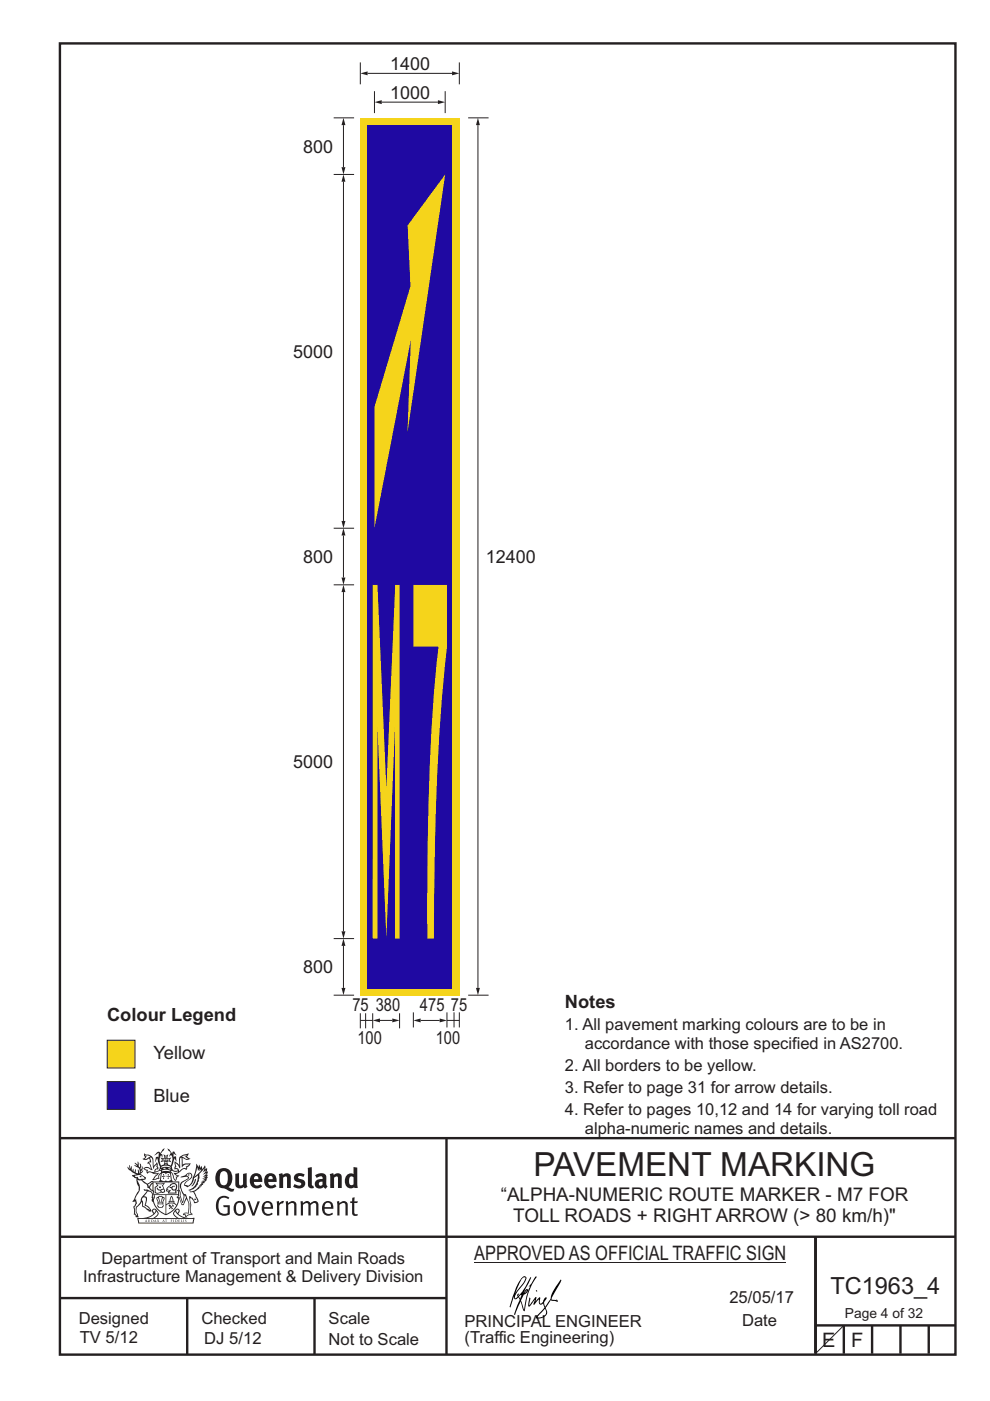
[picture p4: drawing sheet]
<svg xmlns="http://www.w3.org/2000/svg" width="210mm" height="297mm" viewBox="0 0 210 297" stroke-linecap="round" stroke-linejoin="round" font-family="sans-serif">
<g fill="none" stroke="#231f20" stroke-width=".51">
<path d="M12.7 9.2h190v278h-190zM12.7 241.3h189.9M94.7 241.4v45.8M12.7 275.2h82M12.7 262.2h190.1M39.7 275.2v12M66.7 275.2v12M173 262.2v24.8M173 281h29.7M179 281v6M185 281v6M191 281v6"/>
<path d="M197 281v6"/>
</g>
<path d="M100.6 267.7h66.2M179 281l-6 6" fill="none" stroke="#231f20" stroke-width=".21"/>
<g fill="#231f20">
<path d="M47 248.5a2.55 2.55 0 0 0 0 2.7l.3 .1a.81 .81 0 0 0 1-.9v-.6a1.04 1.04 0 0 0-1.1-1.5zM46.3 248.1a1.82 1.82 0 0 1 2.1-.2 1.82 1.82 0 0 1 .9 1.9 2.29 2.29 0 0 1-.8 1.9l.7 .3h.5l-.2 .6a2.87 2.87 0 0 1-2-.7 2.12 2.12 0 0 1-1.7-3.1z" fill-rule="evenodd"/>
<path d="M49.9 248.9l.8-.2v2a.46 .46 0 0 0 .2 .6 .46 .46 0 0 0 .7-.2v-2.2l.7-.2v2.4l.2 .5-.6 .4-.2-.3a1.02 1.02 0 0 1-1.2 .2 1.02 1.02 0 0 1-.6-1.1z" fill-rule="evenodd"/>
<path d="M54 249.5l-.1 .5h.9a.49 .49 0 0 0-.2-.6 .49 .49 0 0 0-.6 .1zM53.4 249.2a1.34 1.34 0 0 1 1.6-.3 1.34 1.34 0 0 1 .6 1.5v.2h-1.7a.77 .77 0 0 0 .5 .8 .77 .77 0 0 0 .9-.3l.3 .4a1.59 1.59 0 0 1-2.1 .2 1.59 1.59 0 0 1-.4-2z" fill-rule="evenodd"/>
<path d="M57 249.5l-.1 .5h.9a.49 .49 0 0 0-.2-.6 .49 .49 0 0 0-.6 .1zM56.4 249.2a1.34 1.34 0 0 1 1.6-.3 1.34 1.34 0 0 1 .7 1.5v.2h-1.8a.77 .77 0 0 0 .5 .8 .77 .77 0 0 0 .9-.3l.3 .4a1.59 1.59 0 0 1-2 .2 1.59 1.59 0 0 1-.5-2z" fill-rule="evenodd"/>
<path d="M59.1 248.9l.8-.2 .1 .4a.95 .95 0 0 1 1-.3 .95 .95 0 0 1 .7 .8v2.3h-.8v-2.3a.46 .46 0 0 0-.8 .1v2.2h-.9z" fill-rule="evenodd"/>
<path d="M62.5 249.1a1.75 1.75 0 0 1 2.1-.1l-.2 .5-.6-.2a.43 .43 0 0 0-.6 .3l.4 .3a1.04 1.04 0 0 1 1.2 1.2 1.04 1.04 0 0 1-1.4 .9l-1.2-.4 .3-.6 1 .4 .4-.4a.88 .88 0 0 0-1-.5l-.4-.2-.1-.4z" fill-rule="evenodd"/>
<path d="M65.3 247.6l.8-.2 .1 3.8 .2 .2 .2 .5a.88 .88 0 0 1-1-.1 .88 .88 0 0 1-.3-1z" fill-rule="evenodd"/>
<path d="M67.8 250.6a.43 .43 0 0 0-.1 .7 .43 .43 0 0 0 .7-.1v-.7zM66.8 249.2a1.7 1.7 0 0 1 2.4 .1v1.8l.3 .4-.4 .5-.5-.3a1.03 1.03 0 0 1-1.7-.2 1.03 1.03 0 0 1 .8-1.5h.7v-.4a.8 .8 0 0 0-1.2 .1z" fill-rule="evenodd"/>
<path d="M69.9 248.9l.8-.2 .1 .4a.95 .95 0 0 1 1-.3 .95 .95 0 0 1 .7 .8v2.3h-.8v-2.3a.46 .46 0 0 0-.8 .1v2.2h-.8z" fill-rule="evenodd"/>
<path d="M74.3 249.5a1.48 1.48 0 0 0 0 1.7l.4 .1 .3-.2v-1.5l-.3-.2zM75 247.4l.8 .2 .1 4.3h-.7l-.1-.2a1.26 1.26 0 0 1-1.4 0 1.26 1.26 0 0 1-.6-1.3 1.29 1.29 0 0 1 .5-1.3 1.29 1.29 0 0 1 1.4-.2z" fill-rule="evenodd"/>
<path d="M46.4 253.9a1.72 1.72 0 0 1 2.2 0l-.2 .3a1.24 1.24 0 0 0-1.4-.1 1.24 1.24 0 0 0-.7 1.3 1.49 1.49 0 0 0 1.3 2l.7-.2v-1.3h-.9l-.1-.4h1.4v2a1.93 1.93 0 0 1-2.2-.1 1.93 1.93 0 0 1-.7-2.2l.2-.7z" fill-rule="evenodd"/>
<path d="M50.3 255.2a1.65 1.65 0 0 0 .3 2.2 .99 .99 0 0 0 1-1.5 .78 .78 0 0 0-.4-.8 .78 .78 0 0 0-.9 .1zM50 254.9a1.33 1.33 0 0 1 1.6-.1 1.33 1.33 0 0 1 .5 1.5 1.31 1.31 0 0 1-1.3 1.5 1.31 1.31 0 0 1-1.3-1.6l.1-.5z" fill-rule="evenodd"/>
<path d="M52.5 254.7l.4-.1 .9 2.6 .8-2.5h.5l-1.1 3h-.5z" fill-rule="evenodd"/>
<path d="M56.2 255.2l-.2 .7h1.4a.7 .7 0 0 0-.3-.8 .7 .7 0 0 0-.9 .1zM55.9 255a1.22 1.22 0 0 1 1.5-.2 1.22 1.22 0 0 1 .5 1.5h-1.9a.93 .93 0 0 0 .5 1 .93 .93 0 0 0 1.2-.2l.1 .3a1.43 1.43 0 0 1-1.7 .1 1.43 1.43 0 0 1-.6-1.7z" fill-rule="evenodd"/>
<path d="M58.7 254.8l.4-.2 .1 .5 .4-.3 .6-.2-.2 .6a.66 .66 0 0 0-.8 .6v1.9h-.4z" fill-rule="evenodd"/>
<path d="M60.6 254.8l.4-.2 .1 .5a.94 .94 0 0 1 1-.4 .94 .94 0 0 1 .8 .7v2.3h-.5l-.1-2.5a.81 .81 0 0 0-1.2 .3v2.2h-.4z" fill-rule="evenodd"/>
<path d="M63.7 254.7l.5-.1 .1 .5 .4-.3a.78 .78 0 0 1 1.1 .3 .9 .9 0 0 1 1-.5 .9 .9 0 0 1 .7 .8v2.3h-.4l-.1-2.5a.67 .67 0 0 0-1.1 .3v2.2h-.5v-2.4l-.4-.2-.7 .4v2.2h-.5z" fill-rule="evenodd"/>
<path d="M69 255.2l-.2 .7h1.4a.7 .7 0 0 0-.3-.8 .7 .7 0 0 0-.9 .1zM68.7 255a1.22 1.22 0 0 1 1.5-.2 1.22 1.22 0 0 1 .5 1.5h-1.9a.93 .93 0 0 0 .5 1 .93 .93 0 0 0 1.2-.2l.1 .3a1.44 1.44 0 0 1-1.7 .1 1.44 1.44 0 0 1-.6-1.7z" fill-rule="evenodd"/>
<path d="M71.4 254.8l.5-.2 .1 .5a.94 .94 0 0 1 1-.4 .94 .94 0 0 1 .7 .7v2.3h-.4l-.1-2.5a.81 .81 0 0 0-1.2 .3v2.2h-.5z" fill-rule="evenodd"/>
<path d="M74.7 254l.5-.2v.9h.7l-.1 .4h-.7l.1 2.2 .1 .1h.5l.1 .3a.75 .75 0 0 1-1.2-.6v-2h-.4v-.4h.4z" fill-rule="evenodd"/>
<path d="M30.8 244.9l1.1 .3-.9 .5h-.4l.5-.5zM31.8 245.5l.2-.1a2.44 2.44 0 0 1 .4 2l.1 .4 .7-1-.1 .6 .3 .3a.57 .57 0 0 0-.6 .8l-1-.2-.5 .2 .1-.5-.7-.2 .6-.2 1 .5 .1-.1-.6-1.3-.2-.1 .5-.1zM30.7 244.5l-.2 .4 .3 .4-.6 .4a1.04 1.04 0 0 0 1.4-.1l.2 .7h-.4l-.2 .4a.94 .94 0 0 1 .9 1.1l-.2-.1a1.16 1.16 0 0 0-1.5-.1l.3 .4 .4 .2 .1 .5 .2 .2v-.2a.94 .94 0 0 1 1.1 .2h.9l-1.2 1.2a1.13 1.13 0 0 0 1.2-.2l.4-.1-.1-.4 .5-.7a.83 .83 0 0 0-.6 1.1l-.3-.1-.7 .3 1.1-1.4-.5 .2-.5-.1 1.3-.5-.2-.2-.8 .4v-.3l.2-.2 .3 .1 .1-.3-.2-.4v-.6l-.2-.3-.6 .9v-.7a1.42 1.42 0 0 0-1.7-1.8z" fill-rule="evenodd"/>
<path d="M38.5 245.3l.5-.3 .7-.1-.6 .3 .8 .5h-.3zM38.3 245.5h.2l.1 2a1.69 1.69 0 0 1 1.5-.7l-.7 .5 .1 .5a1.1 1.1 0 0 0-1.5 .6l-.1-.5-.2-.2h-.5l.2-.4-.2-.7a1.42 1.42 0 0 1 .8 1.1l.2-.1zM37.1 246.2l.1 1-.2 .3v.5l.6-.1 .1 .2a.96 .96 0 0 1-1.1-.1l-.1 .1a1.06 1.06 0 0 0 1.3 .2v.1a.72 .72 0 0 1-1 .2l.3 .5 .6 .3-.4 .1-.1 .7-.3-.4-.3-1.1-.4-.4 .4 .9a1.54 1.54 0 0 0 .6 1.2l.2-.3a.58 .58 0 0 1 .5-.7l.1-.2h-.3l-.4-.3 .9-.5a.93 .93 0 0 1 1.1-.5l.1 .2 .2-.1 .1-.5a.99 .99 0 0 0 .7-.9l-1.3 .1-.4 .3v-1.5l.9 .4 .8-.3h-.3l-.5-.4 .4-.7-.7 .2a1.46 1.46 0 0 0-1.3 2.1v.4l-.2-.4z" fill-rule="evenodd"/>
<path d="M35.6 248.9l.2 .1-.1 .4h.3l-.3 .1v.5l-.1-.6h-.3l.3-.1z" fill-rule="evenodd"/>
<path d="M34.6 248.9l.2 .1-.1 .3 .4 .1h-.4v.6l-.1-.5-.3-.1h.3z" fill-rule="evenodd"/>
<path d="M34.3 248.8a.57 .57 0 0 1 .9 .2 .57 .57 0 0 1 .9-.2l.2 1.4-.2 .1a.57 .57 0 0 1-.9-.1 .69 .69 0 0 1-1.1 0zM34.2 248.1l-.3 2.1-.2 .4h2.9l-.1-.4-.3-2.1h-.2v.3l-.8-.1-.9 .1 .1-.3z" fill-rule="evenodd"/>
<path d="M34.2 252.4a.3 .3 0 0 0 .6 0 .3 .3 0 0 0-.6 0zM33.3 251l.3 .3-.3 .3a.79 .79 0 0 0 0 1.3l.8-.2-.1-.3a.55 .55 0 0 1-.7-.6h.1l.1 .3 .4 .1 .8-.2-.4-.7 .4-.3-.7 .1zM33 250.7l1.1 .2 .9-.2-.4 .7 .4 1.1a.56 .56 0 0 1-.8 .3l-.2 .1a.73 .73 0 0 1-.9 .1 .73 .73 0 0 1-.3-.9v-.4l.5-.4z" fill-rule="evenodd"/>
<path d="M35.6 251.9l.7-.5a.58 .58 0 0 1 1-.1 .58 .58 0 0 1-.5 .9l-.2-.3a.43 .43 0 0 1 .6-.3v-.1a.57 .57 0 0 0-.8 .2l-.2-.1-.3 .2 .4 .1a.55 .55 0 0 0 .9 .5v.5h-1.3l.3-.4-.1-.2-.6 .1 .2-.2-.2-.1zM35.4 251.8l-.1 .2a.39 .39 0 0 0 .2 .7l.3-.1-.2 .5h1.9l-.1-.8a.86 .86 0 0 0-.1-1.4 .86 .86 0 0 0-1.3 .4z" fill-rule="evenodd"/>
<path d="M36 254.8h.8v.2h-.8zM36.4 253.8l.2 .8h-.4zM36.4 253.5l-.3 .5-.1 .6h-.2v.4l-.7 .4 .1 .2a1.48 1.48 0 0 1 2.2 .1l.2-.1-.6-.5v-.5h-.2l-.1-.6z" fill-rule="evenodd"/>
<path d="M35.8 255.4l.3 .1 .2 .3 .3-.2-.2-.2a.38 .38 0 0 1 .4 .5l-.1-.2-.3 .3 .3 .2-.3 .2-.1-.3-.4 .3-.1-.2 .4-.3-.2-.1-.1 .1z" fill-rule="evenodd"/>
<path d="M34.5 254h.2v.2l-.3 .6h-.1zM33.6 255.3h.9v.2a.55 .55 0 0 1-.8 .4v-.2h-.2zM33.4 254h.2l.2 .8h-.2zM33.6 255h.8l.1 .1-.8 .1zM33.8 253.7h.5l-.2 1.1h-.2zM33.3 253.8l-.1 .3 .3 1.2a.48 .48 0 0 0-.1 .5 .48 .48 0 0 0 .4 .3l.6-.1a.49 .49 0 0 0 .2-.7l.3-1.2-.1-.3a1.42 1.42 0 0 0-1.5 0z" fill-rule="evenodd"/>
<path d="M33.6 251.6h.5l.1 .3h-.4z" fill-rule="evenodd"/>
<path d="M41.3 250.1l.3-.2-.2 .9-.6 .7h-.2l.5-.7z" fill-rule="evenodd"/>
<path d="M39.7 249l.3-.2 .5 .2a.88 .88 0 0 1-.6 1.1 1.22 1.22 0 0 0-.8 1.3l.5 .2a.72 .72 0 0 0 .9-.4l.5-.8 .2-.6 .8-.6v.3a2.85 2.85 0 0 1-2 2.8l.1 .1a2.13 2.13 0 0 0 1.9-1.5l-.1-.2a2.01 2.01 0 0 0 .3-1.8l1.2-1.3-.4 1 .7-.5-.7 1 .8-.4-.8 .8 .7-.1-.9 .5 .8-.1-.8 .4h.7l-.8 .3 .3 .2h-.4l.2 .4-.4-.1 .2 .3h-.4l.1 .3h-.1a2.16 2.16 0 0 1-2 1l.1 .2h.4a.76 .76 0 0 1 .7 .7l.5 1.2-.6 .2a1.45 1.45 0 0 0-1.2-1.3l.3 1.8-.1 1.9 .4 .2a1.07 1.07 0 0 0-1.2 .4v-.3l-.5-.2a.87 .87 0 0 1 1-.1l.1-.7a4.4 4.4 0 0 0-.6-3.1l-.1-.3h-.2a2.16 2.16 0 0 1-.7-2.2l.3-.3 1.2-.8a.55 .55 0 0 0-.4-.7zM37.8 252.4a.76 .76 0 0 1 .3 1.1l.6 1.6 .4-1.7 .2 .1a.61 .61 0 0 1-.1 .9l-.3 .9h-.2l-.7-1.6-.3 .1a1.18 1.18 0 0 0 .1-1.4zM41.8 247.5l.2 .8 .3-.6v.6l.3-.5a1.9 1.9 0 0 1-1.1 1.4l-.3 .3zM38.2 249.6l1.4-.1 .2 .1v.3l-.5 .3a1.26 1.26 0 0 0-1 1.9l.2 .7a1.84 1.84 0 0 1 .2 2l-.4-1.3a.96 .96 0 0 0-.4-1.3l-.4 .3a.78 .78 0 0 1-.1 1.3l.2 .2h.4l.4 1.1a.38 .38 0 0 0 .2 .4 .38 .38 0 0 0 .4-.1l.6-1.2a2.94 2.94 0 0 1 .3 2.5v.5l-.8-.1-.3 .4v.2l.4-.1 .1 .4 .2 .1a1.02 1.02 0 0 1 1.3-.5l-.1-.4-.3-.1 .2-1.7-.3-1.4 .1 .1a1.14 1.14 0 0 1 .7 .9 .63 .63 0 0 0 .9-.2 .63 .63 0 0 0-.2-.8l-.6-1.3 .9-.6 .2-.3 .2-.1v-.2h.3l-.1-.3h.4l-.1-.3 .5-.1-.2-.2 .5-.4 .1-.2-.3 .1 .5-.6-.3 .1 .3-.6-.4 .1 .4-.5v-.3l-.3 .2 .1-.6v-.3l-.4 .3-.1-.8-.5 .8-.2-.7-.2 .5-.3-.8-.1 .6-.5-.8-.1 1.4-.7 1.9a1.81 1.81 0 0 1-.9 1.4l-.6-.2a1.75 1.75 0 0 1 1.1-1.2 .75 .75 0 0 0 .1-1.3 .75 .75 0 0 0-1.2 .5z" fill-rule="evenodd"/>
<path d="M41.2 254.2l.3-.1 .1 .3h-.4z" fill-rule="evenodd"/>
<path d="M29.4 258.4h11.6l-.2 .8h-11.3zM31.3 258.2l.5-.1a2.48 2.48 0 0 0 1.4-1.3l.2 .6-.5 .5-.4 .3zM32.5 256.6l.3-.2 .2 .2-.3 .6zM37.2 256.8a2.65 2.65 0 0 0 1.8 1.4h-1.1l-.5-.3-.5-.5zM37.4 256.6l.2-.2 .3 .2-.3 .6zM29.2 258.2l.1 1.2h11.7l.3-1.1-.2-.1a4.1 4.1 0 0 1-3.3-.9l.3-.4-.1-.5a1.06 1.06 0 0 0-1.3 .9l.2 .4 .6 .5h-4.7l.3-.1a.84 .84 0 0 0 .6-.7 .84 .84 0 0 0-.5-.9l-.3-.2-.5 .1-.1 .5 .3 .4a4.2 4.2 0 0 1-3.4 .9z" fill-rule="evenodd"/>
<path d="M31 258.7l.1 .2h-.2zM31 258.6l-.3 .5 .4-.1 .2 .1z" fill-rule="evenodd"/>
<path d="M31.3 258.6h.2v.4a.25 .25 0 0 0 .3-.1 .25 .25 0 0 0-.1-.3h.1a.29 .29 0 0 1 0 .4 .29 .29 0 0 1-.4 0 .29 .29 0 0 1 0-.4z" fill-rule="evenodd"/>
<path d="M32.2 258.6a.22 .22 0 0 1 .3 .2 .22 .22 0 0 1-.3 .2zM32 258.6v.5a.33 .33 0 0 0 .5-.1 .33 .33 0 0 0 0-.4 .33 .33 0 0 0-.5 0z" fill-rule="evenodd"/>
<path d="M32.9 258.7l.1 .2h-.2zM32.9 258.6l-.2 .5 .3-.1 .2 .1z" fill-rule="evenodd"/>
<path d="M33.3 258.6h.2v.2l.3-.2-.2 .2 .2 .3-.3-.2-.1 .2h-.1l.2-.3z" fill-rule="evenodd"/>
<path d="M34.7 258.7l.1 .2h-.2zM34.7 258.6l-.3 .5 .4-.1 .2 .1z" fill-rule="evenodd"/>
<path d="M35 258.6h.4h-.1v.5h-.2l.1-.5z" fill-rule="evenodd"/>
<path d="M36.2 258.6h.3h-.2v.2h.2h-.2l.1 .3h-.2z" fill-rule="evenodd"/>
<path d="M36.7 258.6h.2v.5h-.2z" fill-rule="evenodd"/>
<path d="M37.3 258.6a.22 .22 0 0 1 .3 .2 .22 .22 0 0 1-.3 .2zM37.1 258.6v.5a.33 .33 0 0 0 .5-.1 .33 .33 0 0 0 0-.4 .33 .33 0 0 0-.5 0z" fill-rule="evenodd"/>
<path d="M37.8 258.6h.3h-.1v.2h.1h-.1v.2l.1 .1h-.3z" fill-rule="evenodd"/>
<path d="M38.3 258.6h.3l-.1 .4 .2 .1h-.4z" fill-rule="evenodd"/>
<path d="M38.9 258.6h.2v.5h-.2z" fill-rule="evenodd"/>
<path d="M39.3 258.6h.2l-.2 .1 .2 .2-.1 .2h-.1v-.2l.2 .1z" fill-rule="evenodd"/>
<path d="M34.2 247.4a1.51 1.51 0 0 1 2 .2 2.67 2.67 0 0 0-2.1 0zM35.7 247.6l.4 .2 .1 .2-.4-.1zM34.6 247.7l.4-.1 .2 .2h-.4zM34 247.9l.3 .1-.3 .1zM34.9 246.9l.3-.2 .2 .2zM34.9 245.7h.2v.4h-.2zM35 245.1l.2 .2 .2-.2-.1 .4h-.2zM35.1 246.3h.2l.1 .4-.2-.2-.2 .2zM35.3 245.7h.2v.4h-.2zM34.4 245.7l.3 .1v.2l-.3 .1 .2-.2zM35.7 245.8l.3-.1-.2 .2 .2 .2-.4-.1zM32.7 244.9l1-.5-.1 1-.2-.1-.4 .1-.2 1.1 .5-1 .2 .9a1.84 1.84 0 0 1 .3 1.7l.4 .1a2.48 2.48 0 0 1 2.2 .1l.2-.3-.2-.7 .7-1.7 .4 .6-.2-1-.2-.1-.2 .3v-.9l.6 .4-.6-.7h-.3l-.1 .4-.5-.8-.5-.3 .2 .4 .5 .6-.4 .7 .4-.3a2.06 2.06 0 0 1 0 2.2l-.6-.2-.1-.6 .1-.1 .8 .2-.4-.5 .4-.5-.7 .2-.2-.2 .2-.7-.5 .4-.5-.4 .2 .7-.2 .2-.7-.2 .4 .5-.4 .5 .7-.2 .2 .1-.2 .6-.5 .2a2.02 2.02 0 0 1 0-2.2l.3 .5-.1-.6-.3-.1 .8-1.2-.5 .3-.4 .7-.2-.3a.8 .8 0 0 0-.8 .5z" fill-rule="evenodd"/>
<path d="M29.2 250.1l.3 .2a.61 .61 0 0 1 .8 .3l.3 .2a.8 .8 0 0 1 .6 1l.4 .1 .5 .6a1 1 0 0 1 .5 1l-.1 .7v-.5h-.1a.96 .96 0 0 0-.8-1.3l-.3-.2h-.6l-.1-.1-.2 .1 .2 .3h.5l-1.1 1.4-.2 .9-.4 .6a1.33 1.33 0 0 0-.5 1.8l.2 .5a1.26 1.26 0 0 1-.5-1.4l-.1-.4a1.56 1.56 0 0 0 .4-1.7l-.3 .2 .2-.5a3.2 3.2 0 0 0 .7-3zM30.4 253.9h.4a2.06 2.06 0 0 1-.1 1.6l.7 .5 .4 .5-.6-.2-.8-.6-.1-.9a.51 .51 0 0 1 .1-.9zM28.6 249.3a1.52 1.52 0 0 1 2.1 .6l-1.1 .1-.2-.1-.2-.4-.4 .1zM27.5 247v.8l-.3-.4-.2 .1a3.1 3.1 0 0 0 2 1.5l-1 .1 .5 .6 .5 .1v1.1a1.84 1.84 0 0 1-.2 2.5l-.4 .9-.4 .4 .3 .1 .4-.1 .1 .4-.2 .5-.3 .2 .1 1.8 .2-.1 .2 .6h.2l.4-.1-.1-.5a1.3 1.3 0 0 1-.1-1.6l.8-1.1 .2 1.1 .6 .2 .4 .6 .2-.2 .2 .4 .5-.1a1.85 1.85 0 0 0-1.2-1.3l.1-.3a1.39 1.39 0 0 0 0-1.5h-.5l.5-.6a.66 .66 0 0 1 .9-.4 .66 .66 0 0 1 .3 .9l-.1 .4h.2v.1l-.2 .3 .2 .5 .2-.3a2.24 2.24 0 0 0 .1-2.2 .73 .73 0 0 1-.7-.6 .73 .73 0 0 1 .5-.8l.1-.2a.94 .94 0 0 0-.9 .8 .48 .48 0 0 1-.1-.5 .48 .48 0 0 1 .5-.3l.5-.3a.51 .51 0 0 0-.8 .2l-.5 .3-1-.8 .6-.1 .1-.5-1.1-.7 .5-.4v-.4l-.5 .5 .1-.2a.69 .69 0 0 0 .2-1.1v.5l-.3 .2 .1-1.1-.3-.2 .1 .6-.1 .2-.4-1.2v.6l-.7-.3 .6 .6-.6-.2 .2 .3a1 1 0 0 1 .8 1.5l-.2-.8v.8l-.5-.2-.1-.7-.2 .6-.2-.1v-.6l-.2 .4-.2-.2 .1-.7-.2 .5z" fill-rule="evenodd"/>
<path d="M29.5 249.5l.3-.2 .3 .3z" fill-rule="evenodd"/>
<path d="M32.4 250.5h5.6v2l-.2-.1v-1.7h-5.2v2.5h5.2v-.8l.1 .2-.1 1.1v-.3h-2.5v4a4.1 4.1 0 0 0 2.6-3.6l.1-.1a4 4 0 0 1-2.8 3.9 4.2 4.2 0 0 1-2.8-4.7l.1 1.3 .1-.1a3.8 3.8 0 0 0 2.5 3.3v-4h-2.5l-.2-.9z" fill-rule="evenodd"/>
<circle cx="40" cy="249.1" r=".17"/>
</g>
<path d="M22.7 229.3h5.9v5.9h-5.9z" fill-rule="evenodd" fill="#1f09a2" stroke="#231f20" stroke-width=".21"/>
<path d="M22.7 220.5h5.9v5.9h-5.9z" fill-rule="evenodd" fill="#f5d41b" stroke="#231f20" stroke-width=".21"/>
<path d="M76.4 25h21v186h-21z" fill="#f5d41b"/>
<path d="M77.9 26.5h18v183h-18z" fill="#1f09a2"/>
<path d="M101.4 26.5v183M99.3 211h4.3" fill="none" stroke="#231f20" stroke-width=".21"/>
<g fill="#231f20">
<path d="M101.4 25l.4 1.5h-.8z"/>
<path d="M101 209.5h.8l-.4 1.5z"/>
</g>
<path d="M99.3 25h4.3M72.8 125.5v72M70.8 199h4.3" fill="none" stroke="#231f20" stroke-width=".21"/>
<g fill="#231f20">
<path d="M72.8 124l.5 1.5h-.9z"/>
<path d="M72.4 197.5h.9l-.5 1.5z"/>
</g>
<path d="M70.8 211h4.3M72.8 200.5v9" fill="none" stroke="#231f20" stroke-width=".21"/>
<g fill="#231f20">
<path d="M72.4 209.5h.9l-.5 1.5z"/>
<path d="M72.8 199l.5 1.5h-.9z"/>
</g>
<path d="M70.8 112h4.3M72.8 113.5v9" fill="none" stroke="#231f20" stroke-width=".21"/>
<g fill="#231f20">
<path d="M72.4 122.5h.9l-.5 1.5z"/>
<path d="M72.8 112l.5 1.5h-.9z"/>
</g>
<path d="M70.8 25h4.3M70.8 37h4.3M81 21.7h11.9" fill="none" stroke="#231f20" stroke-width=".21"/>
<g fill="#231f20">
<path d="M92.9 21.2l1.5 .5-1.5 .4z"/>
<path d="M79.4 21.7l1.6-.5v.9z"/>
</g>
<path d="M78 15.6h17.9M79.4 19.3v4.7M94.4 19.3v4.7" fill="none" stroke="#231f20" stroke-width=".21"/>
<g fill="#231f20">
<path d="M95.9 15.1l1.5 .5-1.5 .4z"/>
<path d="M76.4 15.6l1.6-.5v.9z"/>
</g>
<path d="M76.4 13.2v4.7M97.4 13.2v4.7M72.8 26.5v8.9" fill="none" stroke="#231f20" stroke-width=".21"/>
<g fill="#231f20">
<path d="M72.4 35.4h.9l-.5 1.6z"/>
<path d="M72.8 25l.5 1.5h-.9z"/>
</g>
<path d="M94.4 37l-8 54.7 .7-19.6-7.7 39.9v-25.7l7.7-25.6-.6-12.9z" fill-rule="evenodd" fill="#f5d41b"/>
<path d="M72.8 38.5v72" fill="none" stroke="#231f20" stroke-width=".21"/>
<g fill="#231f20">
<path d="M72.8 37l.5 1.5h-.9z"/>
<path d="M72.4 110.5h.9l-.5 1.5z"/>
</g>
<path d="M70.8 124h4.3" fill="none" stroke="#231f20" stroke-width=".21"/>
<g fill="#f5d41b">
<path d="M87.7 124h7.1v13.1a572.7 572.7 0 0 0-2.8 61.9h-1.4a599.7 599.7 0 0 1 1.9-57.6l.5-4.3h-5.3z" fill-rule="evenodd"/>
<path d="M79.1 124h1l1.8 43.2 1.9-43.2h1v75h-1v-44.9l-1.9 44.9-1.8-44.9v44.9h-1.1z" fill-rule="evenodd"/>
</g>
<path d="M79.1 214.8v3.2M80.6 216.3h2.6M84.8 214.8v3.2M87.7 214.6v3.2M94.8 214.6v3.2" fill="none" stroke="#231f20" stroke-width=".21"/>
<g fill="#231f20">
<path d="M83.2 215.9l1.6 .4-1.6 .5z"/>
<path d="M79.1 216.3l1.5-.4v.9z"/>
</g>
<path d="M89.2 216.4h4.1" fill="none" stroke="#231f20" stroke-width=".21"/>
<g fill="#231f20">
<path d="M93.3 215.9l1.5 .5-1.5 .4z"/>
<path d="M87.7 216.4l1.5-.5v.9z"/>
</g>
<path d="M76.4 216.3h2.7M76.4 214.8v3.2M77.6 214.8v3.2M94.8 216.3h2.6M96.3 214.6v3.2M97.4 214.6v3.2" fill="none" stroke="#231f20" stroke-width=".21"/>
<g fill="#000">
<path d="M111.6 273.7l.2-.2-.5 .7zM110.4 274.5l.2 .1-.3 .8-.2-.5zM110.9 270.9h.5a9.3 9.3 0 0 1-2 3.1l-.1 .3 1-2.5zM110.6 271a14.7 14.7 0 0 0-2.2 4.9l-.3 1.2 .1 .1 .8-2.3a.42 .42 0 0 0 .2 .6 .42 .42 0 0 0 .6-.3l.2-.1 .2 .5-1.1 3.2h.2l1.1-2.9 .6 1.9 .2 .2 .2-.5a13.5 13.5 0 0 1 2-6.2l.4-.5-.1-.2-1.6 2.1 .4-.1a14.9 14.9 0 0 0-1.3 5.1l-.4-1.1a1.39 1.39 0 0 1 .2-1.9l.1-.2a.92 .92 0 0 0 .8-1.2 .75 .75 0 0 0-.8 .7l-.1 .2 1.6-3.4h-.1l-.4 .7a10.5 10.5 0 0 1-2.2 3.3l.2-.5a.32 .32 0 0 0-.4 .2 .32 .32 0 0 0 .1 .4l-.5 .4a3.2 3.2 0 0 1 1.1-2.3l.5-.6a2.49 2.49 0 0 0 .7-1.6l-.4-.2z" fill-rule="evenodd"/>
<path d="M113.7 273.6l.3 .2h-.3z" fill-rule="evenodd"/>
<path d="M115.6 277.5a1.15 1.15 0 0 1 .1 1.3 1.15 1.15 0 0 1-1.2 .5l-.6 .1zM112.2 275.2l-.2 1.6 .2 .2 1.2-1.5-.2 1.1 1.1-1.1a.94 .94 0 0 0 .4 1.1l.5-.3 .3 .9-1.2 1.3a.98 .98 0 0 0-.5 1 1.9 1.9 0 0 0 2.3-1.3l-.1-.2a1.02 1.02 0 0 1 .2-1.4l.6-1 1.5 .3-.2-.4v.2l-1.1-.1v-.3l2-3.6 .1-.2-.2-.2-1.7 2.8a6.6 6.6 0 0 1-1.6 2.9l-.1-.2a1.01 1.01 0 0 1 .4-1.4l.1-.2-.3-.1-.4 .4-.1 .5-.6 .4-.1-.4 .1-.9-.2-.1-.9 1 .3-1h-.2l-1.4 1.8 .3-1.5v-.1z" fill-rule="evenodd"/>
</g>
<text font-size="7.1" fill="#231f20" x="113.2" y="249.3">PAVEMENT MARKING</text>
<text font-size="5" fill="#231f20" x="176.1" y="274.3">TC1963_4</text>
<g font-size="4.2" fill="#231f20">
<text x="100.6" y="267.2">APPROVED AS OFFICIAL TRAFFIC SIGN</text>
<text x="174.4" y="285.6">E</text>
<text x="180.6" y="285.6">F</text>
</g>
<g font-size="4" fill="#231f20">
<text x="106.2" y="254.5">“ALPHA-NUMERIC ROUTE MARKER - M7 FOR</text>
<text x="108.9" y="259.2">TOLL ROADS + RIGHT ARROW (&gt; 80 km/h)&quot;</text>
</g>
<g font-size="3.9" fill="#231f20">
<text x="119.8" y="213.7">Notes</text>
<text x="22.7" y="216.4">Colour Legend</text>
<text x="32.5" y="224.5">Yellow</text>
<text x="32.5" y="233.6">Blue</text>
</g>
<g font-size="3.8" fill="#231f20">
<text x="82.8" y="14.9">1400</text>
<text x="82.8" y="21">1000</text>
<text x="64.3" y="32.3">800</text>
<text x="62.2" y="75.8">5000</text>
<text x="64.3" y="119.3">800</text>
<text x="103.1" y="119.3">12400</text>
<text x="62.2" y="162.8">5000</text>
<text x="64.3" y="206.3">800</text>
<text x="74.8" y="214.4">75</text>
<text x="79.7" y="214.4">380</text>
<text x="89.1" y="214.4">475</text>
<text x="95.6" y="214.4">75</text>
<text x="75.8" y="221.3">100</text>
<text x="92.4" y="221.3">100</text>
</g>
<g font-size="3.5" fill="#231f20">
<text x="119.8" y="218.5">1. All pavement marking colours are to be in</text>
<text x="119.8" y="227.1">2. All borders to be yellow.</text>
<text x="124.1" y="222.4">accordance with those specified in AS2700.</text>
<text x="119.8" y="231.8">3. Refer to page 31 for arrow details.</text>
<text x="119.8" y="236.4">4. Refer to pages 10,12 and 14 for varying toll road</text>
<text x="124.1" y="240.4">alpha-numeric names and details.</text>
<text x="21.5" y="267.9">Department of Transport and Main Roads</text>
<text x="17.7" y="271.8">Infrastructure Management &amp; Delivery Division</text>
<text x="16.7" y="280.7">Designed</text>
<text x="42.7" y="280.7">Checked</text>
<text x="69.7" y="280.7">Scale</text>
<text x="98.5" y="281.4">PRINCIPAL ENGINEER</text>
<text x="154.7" y="276.2">25/05/17</text>
<text x="157.4" y="281.2">Date</text>
<text x="16.9" y="284.8">TV 5/12</text>
<text x="43.3" y="284.9">DJ 5/12</text>
<text x="69.7" y="285.2">Not to Scale</text>
<text x="98.5" y="284.8">(Traffic Engineering)</text>
</g>
<text font-size="2.9" fill="#231f20" x="179.2" y="279.4">Page 4 of 32</text>
</svg>
